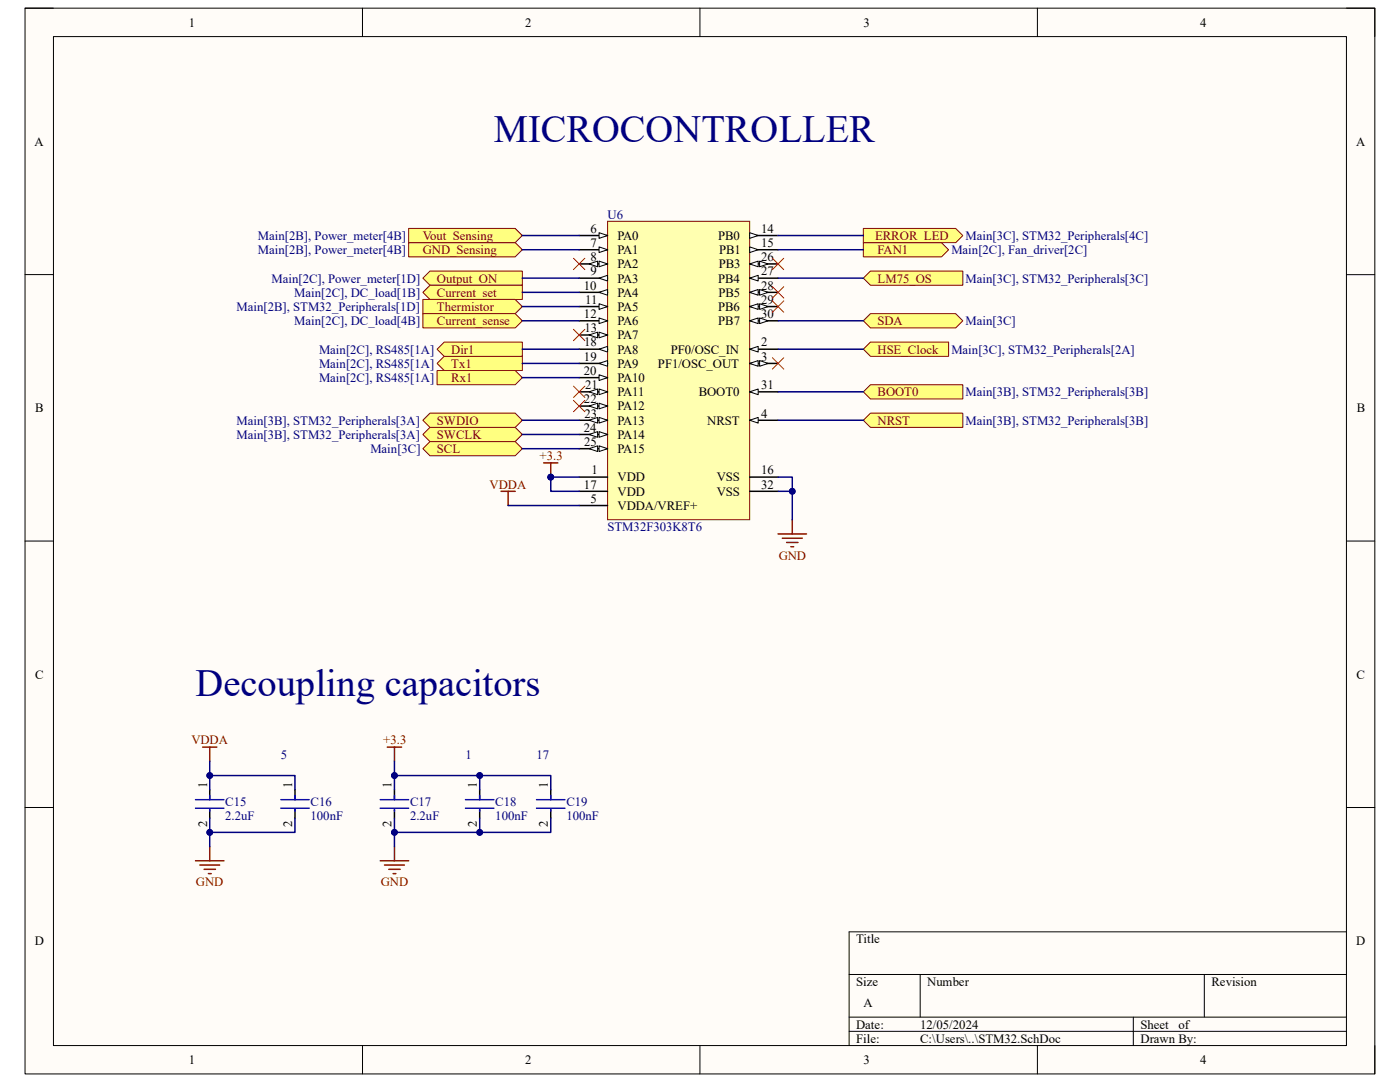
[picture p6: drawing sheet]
<svg xmlns="http://www.w3.org/2000/svg" width="279mm" height="216mm" viewBox="0 0 279 216" stroke-linecap="round" stroke-linejoin="round" font-family="sans-serif">
<path d="M5 1.6h269.4v212.7h-269.4z" fill-rule="evenodd" fill="#fffcf8"/>
<path d="M5 1.6h269.4v212.7h-269.4z" fill="none" stroke="#000" stroke-width=".2"/>
<path d="M10.7 7.3h258v201.3h-258z" fill-rule="evenodd" fill="#fffcf8"/>
<g fill="none" stroke="#000" stroke-width=".2">
<path d="M5 1.6h5.7M10.7 7.3h258v201.3h-258zM72.3 1.6v5.7M139.7 1.6v5.7M207 1.6v5.7M268.7 1.6h5.7v5.7M5 54.8h5.7M268.7 54.8h5.7M5 108h5.7M268.7 108h5.7M5 161.1h5.7M268.7 161.1h5.7"/>
<path d="M169.5 194.4h99.2M183.6 194.4v8.6M240.3 194.4v8.6M268.7 185.9h-99.2v22.7M72.3 208.6v5.7M139.7 208.6v5.7M169.5 203h99.2M169.5 205.8h99.2M207 208.6v5.7M226.2 203v5.6M274.4 208.6v5.7"/>
</g>
<path d="M121.3 44.2h28.3v59.5h-28.3z" fill-rule="evenodd" fill="#ffffb0"/>
<path d="M121.3 44.2h28.3v59.5h-28.3z" fill="none" stroke="#800000" stroke-width=".2"/>
<path d="M149.6 69.7h5.7M115.6 95.2h5.7" fill="none" stroke="#000" stroke-width=".3"/>
<path d="M149.6 69.7l1.7-.6v1.1z" fill="#f8fcff"/>
<path d="M149.6 69.7l1.7-.6v1.1z" fill="none" stroke="#000" stroke-width=".2"/>
<path d="M149.6 72.5h5.7" fill="none" stroke="#000" stroke-width=".3"/>
<path d="M149.6 72.5l1.7-.5v1.1z" fill="#f8fcff"/>
<path d="M149.6 72.5l1.7-.5v1.1z" fill="none" stroke="#000" stroke-width=".2"/>
<path d="M151.6 72l1.7 .5-1.7 .6z" fill="#f8fcff"/>
<path d="M151.6 72l1.7 .5-1.7 .6z" fill="none" stroke="#000" stroke-width=".2"/>
<path d="M149.6 83.9h5.7" fill="none" stroke="#000" stroke-width=".3"/>
<path d="M149.6 83.9l1.7-.6v1.1z" fill="#f8fcff"/>
<path d="M149.6 83.9l1.7-.6v1.1z" fill="none" stroke="#000" stroke-width=".2"/>
<path d="M115.6 47h5.7M115.6 100.9h5.7" fill="none" stroke="#000" stroke-width=".3"/>
<path d="M119.6 46.4l1.7 .6-1.7 .6z" fill="#f8fcff"/>
<path d="M119.6 46.4l1.7 .6-1.7 .6z" fill="none" stroke="#000" stroke-width=".2"/>
<path d="M115.6 49.8h5.7" fill="none" stroke="#000" stroke-width=".3"/>
<path d="M119.6 49.3l1.7 .5-1.7 .6z" fill="#f8fcff"/>
<path d="M119.6 49.3l1.7 .5-1.7 .6z" fill="none" stroke="#000" stroke-width=".2"/>
<path d="M115.6 52.7h5.7" fill="none" stroke="#000" stroke-width=".3"/>
<path d="M119.6 52.1l1.7 .6-1.7 .5z" fill="#f8fcff"/>
<path d="M119.6 52.1l1.7 .6-1.7 .5z" fill="none" stroke="#000" stroke-width=".2"/>
<path d="M117.6 52.7l1.7-.6v1.1z" fill="#f8fcff"/>
<path d="M117.6 52.7l1.7-.6v1.1z" fill="none" stroke="#000" stroke-width=".2"/>
<path d="M115.6 55.5h5.7" fill="none" stroke="#000" stroke-width=".3"/>
<path d="M119.6 55.5l1.7-.6v1.2z" fill="#f8fcff"/>
<path d="M119.6 55.5l1.7-.6v1.2z" fill="none" stroke="#000" stroke-width=".2"/>
<path d="M115.6 58.3h5.7" fill="none" stroke="#000" stroke-width=".3"/>
<path d="M119.6 58.3l1.7-.5v1.1z" fill="#f8fcff"/>
<path d="M119.6 58.3l1.7-.5v1.1z" fill="none" stroke="#000" stroke-width=".2"/>
<path d="M115.6 61.2h5.7" fill="none" stroke="#000" stroke-width=".3"/>
<path d="M119.6 60.6l1.7 .6-1.7 .5z" fill="#f8fcff"/>
<path d="M119.6 60.6l1.7 .6-1.7 .5z" fill="none" stroke="#000" stroke-width=".2"/>
<path d="M115.6 64h5.7" fill="none" stroke="#000" stroke-width=".3"/>
<path d="M119.6 63.4l1.7 .6-1.7 .6z" fill="#f8fcff"/>
<path d="M119.6 63.4l1.7 .6-1.7 .6z" fill="none" stroke="#000" stroke-width=".2"/>
<path d="M115.6 66.8h5.7" fill="none" stroke="#000" stroke-width=".3"/>
<path d="M119.6 66.3l1.7 .5-1.7 .6z" fill="#f8fcff"/>
<path d="M119.6 66.3l1.7 .5-1.7 .6z" fill="none" stroke="#000" stroke-width=".2"/>
<path d="M117.6 66.8l1.7-.5v1.1z" fill="#f8fcff"/>
<path d="M117.6 66.8l1.7-.5v1.1z" fill="none" stroke="#000" stroke-width=".2"/>
<path d="M149.6 47h5.7" fill="none" stroke="#000" stroke-width=".3"/>
<path d="M149.6 46.4l1.7 .6-1.7 .6z" fill="#f8fcff"/>
<path d="M149.6 46.4l1.7 .6-1.7 .6z" fill="none" stroke="#000" stroke-width=".2"/>
<path d="M149.6 49.8h5.7" fill="none" stroke="#000" stroke-width=".3"/>
<path d="M149.6 49.3l1.7 .5-1.7 .6z" fill="#f8fcff"/>
<path d="M149.6 49.3l1.7 .5-1.7 .6z" fill="none" stroke="#000" stroke-width=".2"/>
<path d="M115.6 69.7h5.7M115.6 98h5.7M149.6 95.2h5.7" fill="none" stroke="#000" stroke-width=".3"/>
<path d="M119.6 69.7l1.7-.6v1.1z" fill="#f8fcff"/>
<path d="M119.6 69.7l1.7-.6v1.1z" fill="none" stroke="#000" stroke-width=".2"/>
<path d="M115.6 72.5h5.7" fill="none" stroke="#000" stroke-width=".3"/>
<path d="M119.6 72.5l1.7-.5v1.1z" fill="#f8fcff"/>
<path d="M119.6 72.5l1.7-.5v1.1z" fill="none" stroke="#000" stroke-width=".2"/>
<path d="M115.6 75.4h5.7" fill="none" stroke="#000" stroke-width=".3"/>
<path d="M119.6 74.8l1.7 .6-1.7 .5z" fill="#f8fcff"/>
<path d="M119.6 74.8l1.7 .6-1.7 .5z" fill="none" stroke="#000" stroke-width=".2"/>
<path d="M115.6 78.2h5.7" fill="none" stroke="#000" stroke-width=".3"/>
<path d="M119.6 77.6l1.7 .6-1.7 .6z" fill="#f8fcff"/>
<path d="M119.6 77.6l1.7 .6-1.7 .6z" fill="none" stroke="#000" stroke-width=".2"/>
<path d="M117.6 78.2l1.7-.6v1.2z" fill="#f8fcff"/>
<path d="M117.6 78.2l1.7-.6v1.2z" fill="none" stroke="#000" stroke-width=".2"/>
<path d="M115.6 81h5.7" fill="none" stroke="#000" stroke-width=".3"/>
<path d="M119.6 80.5l1.7 .5-1.7 .6z" fill="#f8fcff"/>
<path d="M119.6 80.5l1.7 .5-1.7 .6z" fill="none" stroke="#000" stroke-width=".2"/>
<path d="M117.6 81l1.7-.5v1.1z" fill="#f8fcff"/>
<path d="M117.6 81l1.7-.5v1.1z" fill="none" stroke="#000" stroke-width=".2"/>
<path d="M115.6 83.9h5.7" fill="none" stroke="#000" stroke-width=".3"/>
<path d="M119.6 83.3l1.7 .6-1.7 .5z" fill="#f8fcff"/>
<path d="M119.6 83.3l1.7 .6-1.7 .5z" fill="none" stroke="#000" stroke-width=".2"/>
<path d="M117.6 83.9l1.7-.6v1.1z" fill="#f8fcff"/>
<path d="M117.6 83.9l1.7-.6v1.1z" fill="none" stroke="#000" stroke-width=".2"/>
<path d="M115.6 86.7h5.7" fill="none" stroke="#000" stroke-width=".3"/>
<path d="M119.6 86.1l1.7 .6-1.7 .6z" fill="#f8fcff"/>
<path d="M119.6 86.1l1.7 .6-1.7 .6z" fill="none" stroke="#000" stroke-width=".2"/>
<path d="M117.6 86.7l1.7-.6v1.2z" fill="#f8fcff"/>
<path d="M117.6 86.7l1.7-.6v1.2z" fill="none" stroke="#000" stroke-width=".2"/>
<path d="M115.6 89.5h5.7" fill="none" stroke="#000" stroke-width=".3"/>
<path d="M119.6 89l1.7 .5-1.7 .6z" fill="#f8fcff"/>
<path d="M119.6 89l1.7 .5-1.7 .6z" fill="none" stroke="#000" stroke-width=".2"/>
<path d="M117.6 89.5l1.7-.5v1.1z" fill="#f8fcff"/>
<path d="M117.6 89.5l1.7-.5v1.1z" fill="none" stroke="#000" stroke-width=".2"/>
<path d="M149.6 52.7h5.7" fill="none" stroke="#000" stroke-width=".3"/>
<path d="M149.6 52.7l1.7-.6v1.1z" fill="#f8fcff"/>
<path d="M149.6 52.7l1.7-.6v1.1z" fill="none" stroke="#000" stroke-width=".2"/>
<path d="M151.6 52.1l1.7 .6-1.7 .5z" fill="#f8fcff"/>
<path d="M151.6 52.1l1.7 .6-1.7 .5z" fill="none" stroke="#000" stroke-width=".2"/>
<path d="M149.6 55.5h5.7" fill="none" stroke="#000" stroke-width=".3"/>
<path d="M149.6 55.5l1.7-.6v1.2z" fill="#f8fcff"/>
<path d="M149.6 55.5l1.7-.6v1.2z" fill="none" stroke="#000" stroke-width=".2"/>
<path d="M149.6 58.3h5.7" fill="none" stroke="#000" stroke-width=".3"/>
<path d="M149.6 58.3l1.7-.5v1.1z" fill="#f8fcff"/>
<path d="M149.6 58.3l1.7-.5v1.1z" fill="none" stroke="#000" stroke-width=".2"/>
<path d="M151.6 57.8l1.7 .5-1.7 .6z" fill="#f8fcff"/>
<path d="M151.6 57.8l1.7 .5-1.7 .6z" fill="none" stroke="#000" stroke-width=".2"/>
<path d="M149.6 61.2h5.7" fill="none" stroke="#000" stroke-width=".3"/>
<path d="M149.6 61.2l1.7-.6v1.1z" fill="#f8fcff"/>
<path d="M149.6 61.2l1.7-.6v1.1z" fill="none" stroke="#000" stroke-width=".2"/>
<path d="M151.6 60.6l1.7 .6-1.7 .5z" fill="#f8fcff"/>
<path d="M151.6 60.6l1.7 .6-1.7 .5z" fill="none" stroke="#000" stroke-width=".2"/>
<path d="M149.6 64h5.7" fill="none" stroke="#000" stroke-width=".3"/>
<path d="M149.6 64l1.7-.6v1.2z" fill="#f8fcff"/>
<path d="M149.6 64l1.7-.6v1.2z" fill="none" stroke="#000" stroke-width=".2"/>
<path d="M151.6 63.4l1.7 .6-1.7 .6z" fill="#f8fcff"/>
<path d="M151.6 63.4l1.7 .6-1.7 .6z" fill="none" stroke="#000" stroke-width=".2"/>
<path d="M149.6 78.2h5.7" fill="none" stroke="#000" stroke-width=".3"/>
<path d="M149.6 78.2l1.7-.6v1.2z" fill="#f8fcff"/>
<path d="M149.6 78.2l1.7-.6v1.2z" fill="none" stroke="#000" stroke-width=".2"/>
<path d="M149.6 98h5.7" fill="none" stroke="#000" stroke-width=".3"/>
<path d="M155.3 106.5h5.7M156.1 107.4h4M157 108.2h2.3M157.8 109.1h.6M158.1 103.7v2.8" fill="none" stroke="#800000" stroke-width=".3"/>
<path d="M172.3 83.9l1.4-1.5h18.5v2.9h-18.5z" fill-rule="evenodd" fill="#ffff80"/>
<path d="M172.3 83.9l1.4-1.5h18.5v2.9h-18.5z" fill="none" stroke="#800000" stroke-width=".2"/>
<path d="M172.3 78.2l1.4-1.4h18.5v2.8h-18.5z" fill-rule="evenodd" fill="#ffff80"/>
<path d="M172.3 78.2l1.4-1.4h18.5v2.8h-18.5z" fill="none" stroke="#800000" stroke-width=".2"/>
<path d="M84.4 86.7l1.4-1.4h17l1.4 1.4-1.4 1.4h-17z" fill-rule="evenodd" fill="#ffff80"/>
<path d="M84.4 86.7l1.4-1.4h17l1.4 1.4-1.4 1.4h-17z" fill="none" stroke="#800000" stroke-width=".2"/>
<path d="M84.4 83.9l1.4-1.5h17l1.4 1.5-1.4 1.4h-17z" fill-rule="evenodd" fill="#ffff80"/>
<path d="M84.4 83.9l1.4-1.5h17l1.4 1.5-1.4 1.4h-17z" fill="none" stroke="#800000" stroke-width=".2"/>
<path d="M84.4 89.5l1.4-1.4h17l1.4 1.4-1.4 1.4h-17z" fill-rule="evenodd" fill="#ffff80"/>
<path d="M84.4 89.5l1.4-1.4h17l1.4 1.4-1.4 1.4h-17z" fill="none" stroke="#800000" stroke-width=".2"/>
<path d="M173.7 62.6h17l1.5 1.4-1.5 1.4h-17l-1.4-1.4z" fill-rule="evenodd" fill="#ffff80"/>
<path d="M173.7 62.6h17l1.5 1.4-1.5 1.4h-17l-1.4-1.4z" fill="none" stroke="#800000" stroke-width=".2"/>
<path d="M81.6 48.4h21.2l1.4 1.4-1.4 1.4h-21.2z" fill-rule="evenodd" fill="#ffff80"/>
<path d="M81.6 48.4h21.2l1.4 1.4-1.4 1.4h-21.2z" fill="none" stroke="#800000" stroke-width=".2"/>
<path d="M81.6 45.6h21.2l1.4 1.4-1.4 1.4h-21.2z" fill-rule="evenodd" fill="#ffff80"/>
<path d="M81.6 45.6h21.2l1.4 1.4-1.4 1.4h-21.2z" fill="none" stroke="#800000" stroke-width=".2"/>
<path d="M172.3 48.4h15.6l1.4 1.4-1.4 1.5h-15.6z" fill-rule="evenodd" fill="#ffff80"/>
<path d="M172.3 48.4h15.6l1.4 1.4-1.4 1.5h-15.6z" fill="none" stroke="#800000" stroke-width=".2"/>
<path d="M173.7 54.1h18.5v2.8h-18.5l-1.4-1.4z" fill-rule="evenodd" fill="#ffff80"/>
<path d="M173.7 54.1h18.5v2.8h-18.5l-1.4-1.4z" fill="none" stroke="#800000" stroke-width=".2"/>
<path d="M172.3 69.7l1.4-1.4h15.6v2.8h-15.6z" fill-rule="evenodd" fill="#ffff80"/>
<path d="M172.3 69.7l1.4-1.4h15.6v2.8h-15.6z" fill="none" stroke="#800000" stroke-width=".2"/>
<path d="M172.3 45.6h18.4l1.5 1.4-1.5 1.4h-18.4z" fill-rule="evenodd" fill="#ffff80"/>
<path d="M172.3 45.6h18.4l1.5 1.4-1.5 1.4h-18.4z" fill="none" stroke="#800000" stroke-width=".2"/>
<g fill="none" stroke="#800000" stroke-width=".3">
<path d="M108.5 92.4h2.8M109.9 92.4v2.8M40.4 149.1h2.9M41.9 149.1v2.8M77.3 149.1h2.8M78.7 149.1v2.8M39 171.8h5.7M39.9 172.6h3.9M40.7 173.5h2.3M41.6 174.3h.5M41.9 168.9v2.9M75.9 171.8h5.7"/>
<path d="M76.7 172.6h4M77.6 173.5h2.3M78.4 174.3h.6M78.7 168.9v2.9"/>
</g>
<path d="M41.9 157.6v2M58.9 157.6v2M78.7 157.6v2M95.7 157.6v2M109.9 157.6v2M41.9 161.6v1.7M58.9 161.6v1.7M78.7 161.6v1.7M95.7 161.6v1.7M109.9 161.6v1.7" fill="none" stroke="#000" stroke-width=".3"/>
<g fill="none" stroke="#00f" stroke-width=".3">
<path d="M39 159.6h5.7M41.9 158.7v.9M56 159.6h5.7M58.9 158.7v.9M75.9 159.6h5.7M78.7 158.7v.9M92.9 159.6h5.7M95.7 158.7v.9M107.1 159.6h5.6M109.9 158.7v.9M39 161.3h5.7M41.9 161.6v.2"/>
<path d="M56 161.3h5.7M58.9 161.6v.2M75.9 161.3h5.7M78.7 161.6v.2M92.9 161.3h5.7M95.7 161.6v.2M107.1 161.3h5.6M109.9 161.6v.2"/>
</g>
<circle cx="109.9" cy="95.2" r=".57" fill="#000080"/>
<circle cx="109.9" cy="95.2" r=".57" fill="none" stroke="#000080" stroke-width=".2"/>
<path d="M100 98h2.8M101.4 98v2.9" fill="none" stroke="#800000" stroke-width=".3"/>
<path d="M87.2 72.5l1.4-1.4h15.6v2.8h-15.6z" fill-rule="evenodd" fill="#ffff80"/>
<path d="M87.2 72.5l1.4-1.4h15.6v2.8h-15.6z" fill="none" stroke="#800000" stroke-width=".2"/>
<path d="M87.2 73.9h15.6l1.4 1.5-1.4 1.4h-15.6z" fill-rule="evenodd" fill="#ffff80"/>
<path d="M87.2 73.9h15.6l1.4 1.5-1.4 1.4h-15.6z" fill="none" stroke="#800000" stroke-width=".2"/>
<path d="M87.2 69.7l1.4-1.4h15.6v2.8h-15.6z" fill-rule="evenodd" fill="#ffff80"/>
<path d="M87.2 69.7l1.4-1.4h15.6v2.8h-15.6z" fill="none" stroke="#800000" stroke-width=".2"/>
<path d="M155.3 98h2.8v5.7" fill="none" stroke="#000080" stroke-width=".3"/>
<circle cx="158.1" cy="98" r=".57" fill="#000080"/>
<circle cx="158.1" cy="98" r=".57" fill="none" stroke="#000080" stroke-width=".2"/>
<path d="M155.3 95.2h2.8v2.8" fill="none" stroke="#000080" stroke-width=".3"/>
<circle cx="158.1" cy="98" r=".57" fill="#000080"/>
<circle cx="158.1" cy="98" r=".57" fill="none" stroke="#000080" stroke-width=".2"/>
<path d="M155.3 69.7h17M155.3 78.2h17M155.3 83.9h17M78.7 163.3v5.6" fill="none" stroke="#000080" stroke-width=".3"/>
<circle cx="78.7" cy="166.1" r=".57" fill="#000080"/>
<circle cx="78.7" cy="166.1" r=".57" fill="none" stroke="#000080" stroke-width=".2"/>
<path d="M78.7 151.9v5.7" fill="none" stroke="#000080" stroke-width=".3"/>
<circle cx="78.7" cy="154.7" r=".57" fill="#000080"/>
<circle cx="78.7" cy="154.7" r=".57" fill="none" stroke="#000080" stroke-width=".2"/>
<path d="M78.7 154.7h31.2v2.9" fill="none" stroke="#000080" stroke-width=".3"/>
<circle cx="95.7" cy="154.7" r=".57" fill="#000080"/>
<circle cx="95.7" cy="154.7" r=".57" fill="none" stroke="#000080" stroke-width=".2"/>
<circle cx="78.7" cy="154.7" r=".57" fill="#000080"/>
<circle cx="78.7" cy="154.7" r=".57" fill="none" stroke="#000080" stroke-width=".2"/>
<path d="M95.7 154.7v2.9" fill="none" stroke="#000080" stroke-width=".3"/>
<circle cx="95.7" cy="154.7" r=".57" fill="#000080"/>
<circle cx="95.7" cy="154.7" r=".57" fill="none" stroke="#000080" stroke-width=".2"/>
<path d="M109.9 163.3v2.8h-31.2" fill="none" stroke="#000080" stroke-width=".3"/>
<circle cx="95.7" cy="166.1" r=".57" fill="#000080"/>
<circle cx="95.7" cy="166.1" r=".57" fill="none" stroke="#000080" stroke-width=".2"/>
<circle cx="78.7" cy="166.1" r=".57" fill="#000080"/>
<circle cx="78.7" cy="166.1" r=".57" fill="none" stroke="#000080" stroke-width=".2"/>
<path d="M95.7 163.3v2.8" fill="none" stroke="#000080" stroke-width=".3"/>
<circle cx="95.7" cy="166.1" r=".57" fill="#000080"/>
<circle cx="95.7" cy="166.1" r=".57" fill="none" stroke="#000080" stroke-width=".2"/>
<path d="M41.9 163.3v5.6" fill="none" stroke="#000080" stroke-width=".3"/>
<circle cx="41.9" cy="166.1" r=".57" fill="#000080"/>
<circle cx="41.9" cy="166.1" r=".57" fill="none" stroke="#000080" stroke-width=".2"/>
<path d="M41.9 151.9v5.7" fill="none" stroke="#000080" stroke-width=".3"/>
<circle cx="41.9" cy="154.7" r=".57" fill="#000080"/>
<circle cx="41.9" cy="154.7" r=".57" fill="none" stroke="#000080" stroke-width=".2"/>
<path d="M41.9 154.7h17v2.9" fill="none" stroke="#000080" stroke-width=".3"/>
<circle cx="41.9" cy="154.7" r=".57" fill="#000080"/>
<circle cx="41.9" cy="154.7" r=".57" fill="none" stroke="#000080" stroke-width=".2"/>
<path d="M58.9 163.3v2.8h-17" fill="none" stroke="#000080" stroke-width=".3"/>
<circle cx="41.9" cy="166.1" r=".57" fill="#000080"/>
<circle cx="41.9" cy="166.1" r=".57" fill="none" stroke="#000080" stroke-width=".2"/>
<path d="M109.9 95.2h5.7" fill="none" stroke="#000080" stroke-width=".3"/>
<circle cx="109.9" cy="95.2" r=".57" fill="#000080"/>
<circle cx="109.9" cy="95.2" r=".57" fill="none" stroke="#000080" stroke-width=".2"/>
<path d="M109.9 95.2v2.8h5.7M101.4 100.9h14.2" fill="none" stroke="#000080" stroke-width=".3"/>
<circle cx="109.9" cy="95.2" r=".57" fill="#000080"/>
<circle cx="109.9" cy="95.2" r=".57" fill="none" stroke="#000080" stroke-width=".2"/>
<path d="M104.2 47h11.4M104.2 49.8h11.4M155.3 47h17M155.3 49.8h17M155.3 55.5h17M104.2 72.5h11.4M104.2 75.4h11.4M104.2 69.7h11.4M155.3 64h17M104.2 83.9h11.4M104.2 86.7h11.4M104.2 89.5h11.4" fill="none" stroke="#000080" stroke-width=".3"/>
<g fill="none" stroke="#f00" stroke-width=".2">
<path d="M114.4 51.5l2.3 2.3M116.7 51.5l-2.3 2.3M154.1 57.2l2.3 2.3M154.1 51.5l2.3 2.3M156.4 57.2l-2.3 2.3M156.4 51.5l-2.3 2.3M114.4 65.7l2.3 2.3M114.4 77.1l2.3 2.2M114.4 79.9l2.3 2.3M116.7 65.7l-2.3 2.3M116.7 77.1l-2.3 2.2M116.7 79.9l-2.3 2.3"/>
<path d="M154.1 71.4l2.3 2.2M154.1 60l2.3 2.3M156.4 71.4l-2.3 2.2M156.4 60l-2.3 2.3"/>
</g>
<path d="M84.4 55.5l1.4-1.4h18.4v2.8h-18.4z" fill-rule="evenodd" fill="#ffff80"/>
<path d="M84.4 55.5l1.4-1.4h18.4v2.8h-18.4z" fill="none" stroke="#800000" stroke-width=".2"/>
<path d="M104.2 55.5h11.4" fill="none" stroke="#000080" stroke-width=".3"/>
<path d="M84.4 58.3l1.4-1.4h18.4v2.9h-18.4z" fill-rule="evenodd" fill="#ffff80"/>
<path d="M84.4 58.3l1.4-1.4h18.4v2.9h-18.4z" fill="none" stroke="#800000" stroke-width=".2"/>
<path d="M104.2 58.3h11.4" fill="none" stroke="#000080" stroke-width=".3"/>
<path d="M84.4 59.8h18.4l1.4 1.4-1.4 1.4h-18.4z" fill-rule="evenodd" fill="#ffff80"/>
<path d="M84.4 59.8h18.4l1.4 1.4-1.4 1.4h-18.4z" fill="none" stroke="#800000" stroke-width=".2"/>
<path d="M104.2 61.2h11.4" fill="none" stroke="#000080" stroke-width=".3"/>
<path d="M84.4 62.6h18.4l1.4 1.4-1.4 1.4h-18.4z" fill-rule="evenodd" fill="#ffff80"/>
<path d="M84.4 62.6h18.4l1.4 1.4-1.4 1.4h-18.4z" fill="none" stroke="#800000" stroke-width=".2"/>
<path d="M104.2 64h11.4" fill="none" stroke="#000080" stroke-width=".3"/>
<g font-size="7.7" fill="#000080">
<text x="98.6" y="28.3">MICROCONTROLLER</text>
<text x="39" y="138.9">Decoupling capacitors</text>
</g>
<g font-size="2.5">
<text x="37.7" y="5.3">1</text>
<text x="104.8" y="5.3">2</text>
<text x="172.3" y="5.3">3</text>
<text x="239.5" y="5.3">4</text>
<text x="6.9" y="29.1">A</text>
<text x="270.6" y="29.1">A</text>
<text x="117.8" y="46.4">6</text>
<text x="123.2" y="47.9">PA0</text>
<text x="143.3" y="47.9">PB0</text>
<text x="151.9" y="46.4">14</text>
<text x="117.8" y="49.3">7</text>
<text x="117.9" y="52.1">8</text>
<text x="123.2" y="50.7">PA1</text>
<text x="123.2" y="53.6">PA2</text>
<text x="143.4" y="53.6">PB3</text>
<text x="143.5" y="50.7">PB1</text>
<text x="151.9" y="49.3">15</text>
<text x="151.9" y="52.1">26</text>
<text x="116.5" y="57.8">10</text>
<text x="117.8" y="54.9">9</text>
<text x="123.2" y="56.4">PA3</text>
<text x="123.2" y="59.2">PA4</text>
<text x="143.3" y="56.4">PB4</text>
<text x="143.4" y="59.2">PB5</text>
<text x="151.9" y="54.9">27</text>
<text x="151.9" y="57.8">28</text>
<text x="116.5" y="63.5">12</text>
<text x="116.8" y="60.6">11</text>
<text x="123.2" y="62.1">PA5</text>
<text x="123.2" y="64.9">PA6</text>
<text x="143.3" y="62.1">PB6</text>
<text x="143.3" y="64.9">PB7</text>
<text x="151.9" y="60.6">29</text>
<text x="151.9" y="63.5">30</text>
<text x="116.5" y="72">19</text>
<text x="116.6" y="69.1">18</text>
<text x="116.6" y="66.3">13</text>
<text x="123.2" y="67.7">PA7</text>
<text x="123.2" y="70.6">PA8</text>
<text x="133.9" y="70.6">PF0/OSC_IN</text>
<text x="151.9" y="69.1">2</text>
<text x="151.9" y="72">3</text>
<text x="116.5" y="74.8">20</text>
<text x="116.8" y="77.6">21</text>
<text x="123.2" y="73.4">PA9</text>
<text x="123.2" y="76.2">PA10</text>
<text x="131.3" y="73.4">PF1/OSC_OUT</text>
<text x="151.9" y="77.6">31</text>
<text x="7" y="82.3">B</text>
<text x="116.5" y="80.5">22</text>
<text x="116.6" y="83.3">23</text>
<text x="123.2" y="79">PA11</text>
<text x="123.2" y="81.9">PA12</text>
<text x="139.4" y="79">BOOT0</text>
<text x="151.9" y="83.3">4</text>
<text x="270.8" y="82.3">B</text>
<text x="116.5" y="86.1">24</text>
<text x="116.6" y="89">25</text>
<text x="123.2" y="84.7">PA13</text>
<text x="123.2" y="87.5">PA14</text>
<text x="141.1" y="84.7">NRST</text>
<text x="118" y="94.7">1</text>
<text x="123.2" y="90.4">PA15</text>
<text x="151.9" y="94.7">16</text>
<text x="116.5" y="97.5">17</text>
<text x="117.9" y="100.3">5</text>
<text x="123.2" y="96.1">VDD</text>
<text x="123.2" y="101.7">VDDA/VREF+</text>
<text x="123.2" y="98.9">VDD</text>
<text x="143" y="96.1">VSS</text>
<text x="143" y="98.9">VSS</text>
<text x="151.9" y="97.5">32</text>
<text x="7" y="135.4">C</text>
<text x="270.7" y="135.4">C</text>
<text x="41.3" y="157.3" transform="rotate(-90 41.3 157.3)">1</text>
<text x="58.3" y="157.3" transform="rotate(-90 58.3 157.3)">1</text>
<text x="78.1" y="157.3" transform="rotate(-90 78.1 157.3)">1</text>
<text x="95.2" y="157.3" transform="rotate(-90 95.2 157.3)">1</text>
<text x="109.3" y="157.3" transform="rotate(-90 109.3 157.3)">1</text>
<text x="41.3" y="165" transform="rotate(-90 41.3 165)">2</text>
<text x="58.3" y="165" transform="rotate(-90 58.3 165)">2</text>
<text x="78.1" y="165" transform="rotate(-90 78.1 165)">2</text>
<text x="95.2" y="165" transform="rotate(-90 95.2 165)">2</text>
<text x="109.3" y="165" transform="rotate(-90 109.3 165)">2</text>
<text x="6.9" y="188.6">D</text>
<text x="170.9" y="188.2">Title</text>
<text x="270.7" y="188.6">D</text>
<text x="170.9" y="196.7">Size</text>
<text x="185" y="196.7">Number</text>
<text x="241.8" y="196.7">Revision</text>
<text x="172.3" y="201">A</text>
<text x="170.9" y="205.2">Date:</text>
<text x="170.9" y="208.1">File:</text>
<text x="183.6" y="205.2">12/05/2024</text>
<text x="183.7" y="208.1">C:\Users\..\STM32.SchDoc</text>
<text x="227.6" y="208.1">Drawn By:</text>
<text x="227.6" y="205.2">Sheet</text>
<text x="235.2" y="205.2">of</text>
<text x="37.7" y="212.3">1</text>
<text x="104.8" y="212.3">2</text>
<text x="172.3" y="212.3">3</text>
<text x="239.5" y="212.3">4</text>
</g>
<g font-size="2.5" fill="#000080">
<text x="51.5" y="47.9">Main[2B], Power_meter[4B]</text>
<text x="121.2" y="43.6">U6</text>
<text x="192.7" y="47.9">Main[3C], STM32_Peripherals[4C]</text>
<text x="51.5" y="50.7">Main[2B], Power_meter[4B]</text>
<text x="189.9" y="50.7">Main[2C], Fan_driver[2C]</text>
<text x="54.2" y="56.4">Main[2C], Power_meter[1D]</text>
<text x="58.7" y="59.2">Main[2C], DC_load[1B]</text>
<text x="192.7" y="56.4">Main[3C], STM32_Peripherals[3C]</text>
<text x="47.2" y="62.1">Main[2B], STM32_Peripherals[1D]</text>
<text x="58.7" y="64.9">Main[2C], DC_load[4B]</text>
<text x="192.7" y="64.9">Main[3C]</text>
<text x="63.7" y="70.6">Main[2C], RS485[1A]</text>
<text x="189.9" y="70.6">Main[3C], STM32_Peripherals[2A]</text>
<text x="63.7" y="73.4">Main[2C], RS485[1A]</text>
<text x="63.7" y="76.2">Main[2C], RS485[1A]</text>
<text x="192.7" y="79">Main[3B], STM32_Peripherals[3B]</text>
<text x="47.2" y="87.5">Main[3B], STM32_Peripherals[3A]</text>
<text x="47.2" y="84.7">Main[3B], STM32_Peripherals[3A]</text>
<text x="192.7" y="84.7">Main[3B], STM32_Peripherals[3B]</text>
<text x="73.9" y="90.4">Main[3C]</text>
<text x="121.2" y="106">STM32F303K8T6</text>
<text x="56" y="151.4">5</text>
<text x="92.9" y="151.4">1</text>
<text x="107.1" y="151.4">17</text>
<text x="45" y="160.7">C15</text>
<text x="62" y="160.7">C16</text>
<text x="81.8" y="160.7">C17</text>
<text x="98.8" y="160.7">C18</text>
<text x="113" y="160.7">C19</text>
<text x="45" y="163.6">2.2uF</text>
<text x="62" y="163.6">100nF</text>
<text x="81.8" y="163.6">2.2uF</text>
<text x="98.8" y="163.6">100nF</text>
<text x="113" y="163.6">100nF</text>
</g>
<g font-size="2.5" fill="#800000">
<text x="84.4" y="47.9">Vout_Sensing</text>
<text x="174.6" y="47.9">ERROR_LED</text>
<text x="84.4" y="50.7">GND_Sensing</text>
<text x="175.1" y="50.7">FAN1</text>
<text x="87.2" y="56.4">Output_ON</text>
<text x="87.2" y="59.2">Current_set</text>
<text x="175.1" y="56.4">LM75_OS</text>
<text x="87.2" y="62.1">Thermistor</text>
<text x="87.2" y="64.9">Current_sense</text>
<text x="175.1" y="64.9">SDA</text>
<text x="90" y="70.6">Dir1</text>
<text x="175.1" y="70.6">HSE_Clock</text>
<text x="90" y="73.4">Tx1</text>
<text x="90" y="76.2">Rx1</text>
<text x="175.1" y="79">BOOT0</text>
<text x="87.2" y="87.5">SWCLK</text>
<text x="87.2" y="84.7">SWDIO</text>
<text x="175.1" y="84.7">NRST</text>
<text x="87.2" y="90.4">SCL</text>
<text x="107.7" y="91.8">+3.3</text>
<text x="97.7" y="97.5">VDDA</text>
<text x="155.4" y="111.7">GND</text>
<text x="38.2" y="148.5">VDDA</text>
<text x="76.5" y="148.5">+3.3</text>
<text x="39.1" y="176.9">GND</text>
<text x="76" y="176.9">GND</text>
</g>
</svg>
